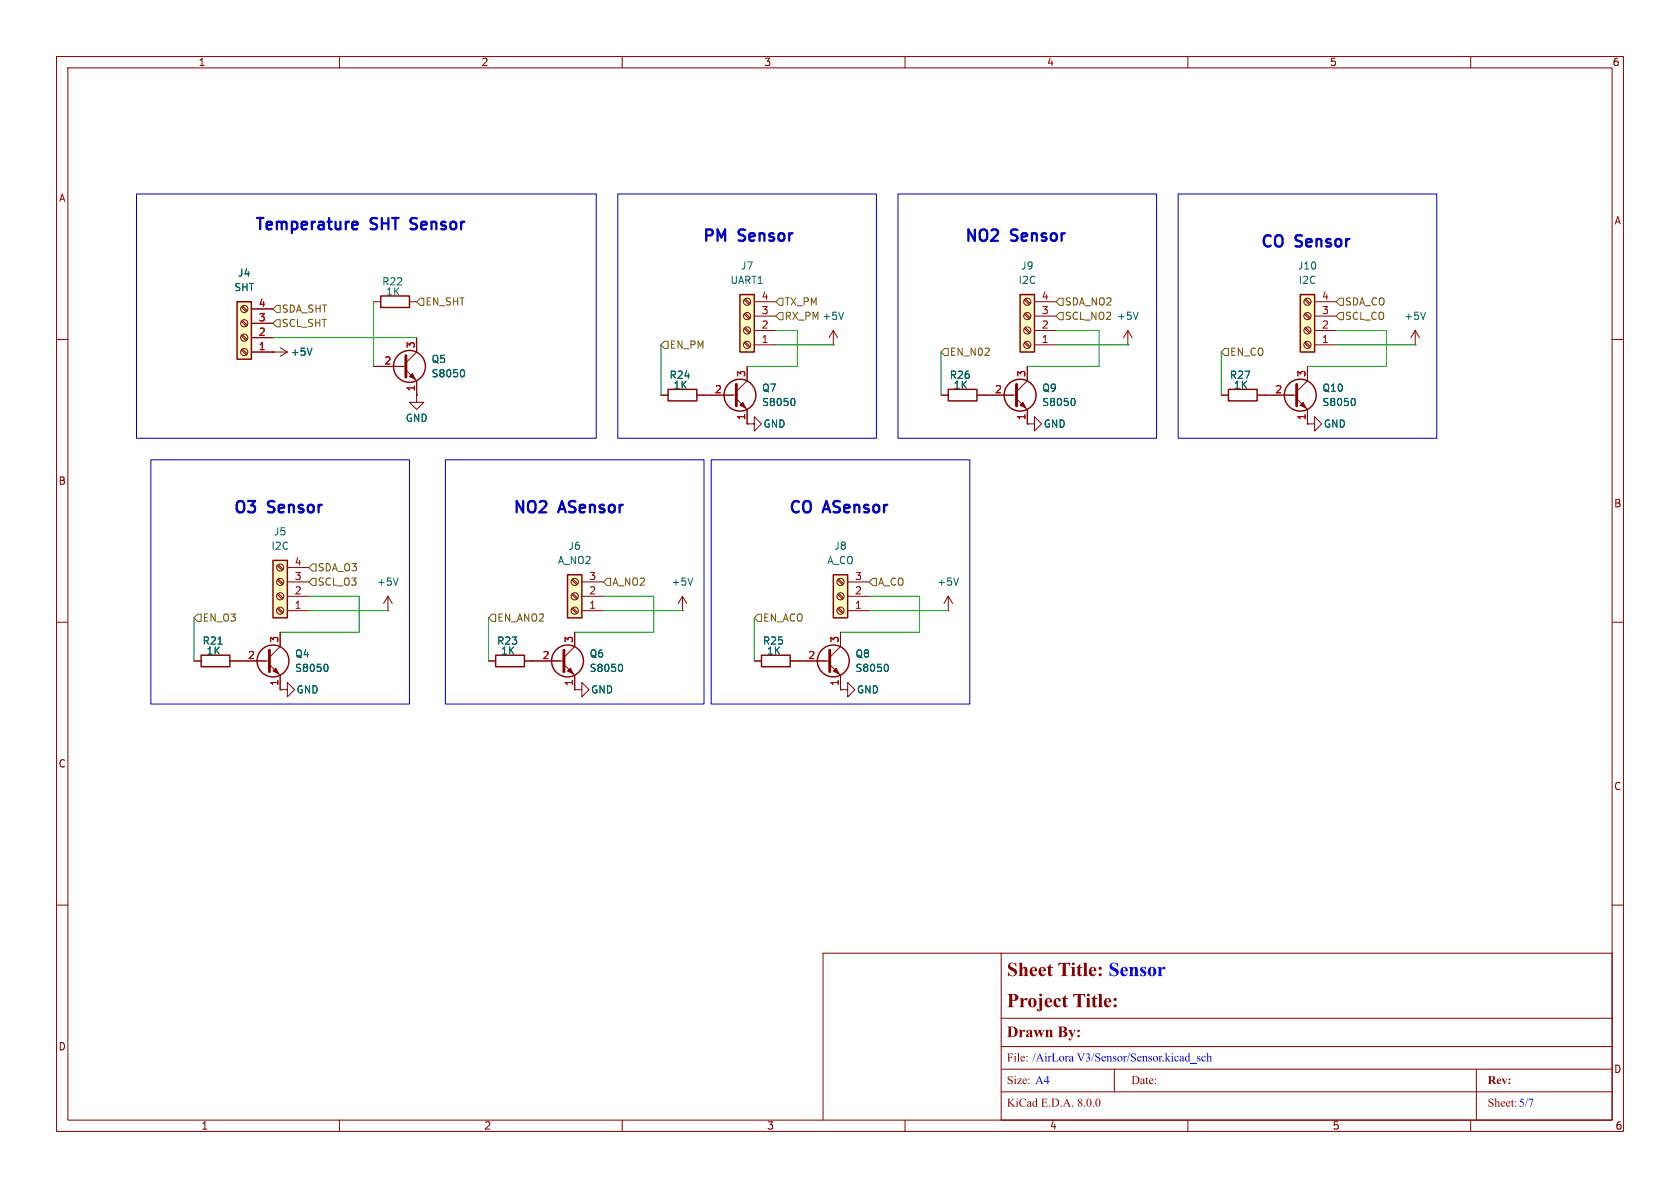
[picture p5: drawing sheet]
<svg xmlns="http://www.w3.org/2000/svg" width="297mm" height="210mm" viewBox="0 0 297 210" stroke-linecap="round" stroke-linejoin="round" font-family="sans-serif">
<g fill="none" stroke="#840000" stroke-width=".18">
<path d="M10 10h277v190h-277zM12 12h273v186h-273zM60 10v2M110 10v2M160 10v2M210 10v2M260 10v2M10 60h2M66 53.3h1.3M72.4 53.3h1.3M199.4 58.4l-.8 1.3M199.4 58.4v2.6"/>
<path d="M199.4 58.4l.8 1.3M285 60h2M48.3 62.2h.1M48.3 62.2h2.5M49.5 61.5l1.3 .7M50.8 62.2l-1.3 .8M166.4 69.9h1.2M172.7 69.9h7M179.7 70.5l1.9 1.9v2.5M181.6 74.9h1.3v-1.2l1.2 1.2-1.2 1.3v-1.3M181.6 74.9h.1M181.6 64.8v2.5l-1.9 1.9"/>
<path d="M199.4 61h.1M215.9 69.9h1.3M222.2 69.9h7M229.2 70.5l1.9 1.9v2.5M231.1 74.9h1.3v-1.2l1.3 1.2-1.3 1.3v-1.3M231.1 74.9h.1M231.1 64.8v2.5l-1.9 1.9M10 110h2M86.4 116.8h1.2M92.7 116.8h1.3M167.6 108h.1M167.6 105.4l-.7 1.3"/>
<path d="M167.6 105.4v2.6M167.6 105.4l.8 1.3M285 110h2M10 160h2M285 160h2M177 168.5h108v29.5h-108zM177 180h108M177 168.5h-31.5v29.5M60 198v2M110 198v2M160 198v2M177 193h108"/>
<path d="M177 189h108M177 185h108M197 189v4M210 198v2M260 198v2M261 189v9"/>
</g>
<g fill="none" stroke="#840000" stroke-width=".25">
<path d="M67.3 52.3h5.1v2.1h-5.1zM167.6 68.8h5.1v2.1h-5.1zM217.2 68.8h5v2.1h-5zM87.6 115.8h5.1v2.1h-5.1z"/>
<circle cx="180.3" cy="69.8" r="2.82"/>
<circle cx="229.9" cy="69.8" r="2.82"/>
</g>
<path d="M201.2 55.2l-.4 1.3M55.2 61.5l-.5 1.3M189.8 70.4a.79 .79 0 0 1 0 1.3M239.3 70.4a.79 .79 0 0 1 0 1.3M169.5 102.2l-.5 1.2" fill="none" stroke="#006464" stroke-width=".18"/>
<path d="M179.7 67.9v3.9M229.2 67.9v3.9" fill="none" stroke="#840000" stroke-width=".51"/>
<g fill="#840000" stroke="#840000" stroke-width=".18">
<path d="M180.3 71.6l.5-.5 .6 1z"/>
<path d="M229.9 71.6l.5-.5 .5 1z"/>
</g>
<path d="M130.8 52.1h2.5v10.1h-2.5z" fill="#ffffc2"/>
<g fill="none" stroke="#840000" stroke-width=".25">
<path d="M130.8 52.1h2.5v10.1h-2.5zM118.1 68.8h5.1v2.1h-5.1zM35.6 115.8h5v2.1h-5z"/>
<circle cx="48.3" cy="116.8" r="2.82"/>
</g>
<g fill="none" stroke="#840000" stroke-width=".18">
<path d="M131.6 53l.8 .8M131.6 55.5l.8 .9M131.6 58.1l.8 .8M131.7 52.8l.9 .9M131.7 55.4l.9 .8M131.7 57.9l.9 .9M133.3 58.4h3.9M133.3 55.9h3.9M133.3 53.3h3.9M147.3 58.4l-.7 1.3M147.3 58.4v2.6M147.3 58.4l.8 1.3"/>
<path d="M116.8 69.9h1.3M123.2 69.9h1.3M131.6 60.6l.8 .9M131.7 60.5l.9 .8M133.3 61h3.9M147.3 61h.1M34.3 116.8h1.3M40.6 116.8h7M47.6 117.5l1.9 1.9v2.5M49.5 111.8v2.5l-1.9 1.9M68.6 108h.1M68.6 105.4l-.8 1.3"/>
<path d="M68.6 105.4v2.6M68.6 105.4l.7 1.3M49.5 121.9h1.3v-1.2l1.3 1.2-1.3 1.3v-1.3M49.5 121.9h.1"/>
<circle cx="132.1" cy="53.3" r=".63"/>
<circle cx="132.1" cy="55.9" r=".63"/>
<circle cx="132.1" cy="58.4" r=".63"/>
<circle cx="132.1" cy="61" r=".63"/>
</g>
<path d="M149.1 55.2l-.4 1.3M38.5 113.9h.8M57.7 117.4a.79 .79 0 0 1 0 1.3M70.4 102.2l-.4 1.2" fill="none" stroke="#006464" stroke-width=".18"/>
<path d="M47.6 114.9v3.8" fill="none" stroke="#840000" stroke-width=".51"/>
<path d="M48.3 118.6l.5-.5 .5 1z" fill="#840000" stroke="#840000" stroke-width=".18"/>
<path d="M48.3 99.1h2.5v10.1h-2.5z" fill="#ffffc2"/>
<g fill="none" stroke="#840000" stroke-width=".25">
<path d="M48.3 99.1h2.5v10.1h-2.5z"/>
<circle cx="130.8" cy="69.8" r="2.82"/>
</g>
<g fill="none" stroke="#840000" stroke-width=".18">
<path d="M250.2 58.4l-.8 1.3M250.2 58.4v2.6M250.2 58.4l.8 1.3M124.5 69.9h5.7M130.2 70.5l1.9 1.9v2.5M132.1 74.9h1.2v-1.2l1.3 1.2-1.3 1.3v-1.3M132.1 74.9h.1M132.1 64.8v2.5l-1.9 1.9M250.2 61h.1M49 100l.9 .8M49.2 99.8l.9 .9M49 102.5l.9 .9"/>
<path d="M49 105.1l.9 .8M49 107.6l.9 .9M49.2 102.4l.9 .8M49.2 104.9l.9 .8M49.2 107.4l.9 .9M50.8 108h3.8M50.8 105.4h3.8M50.8 102.9h3.8M50.8 100.3h3.8"/>
<circle cx="49.5" cy="100.3" r=".63"/>
<circle cx="49.5" cy="105.4" r=".63"/>
<circle cx="49.5" cy="107.9" r=".63"/>
<circle cx="49.5" cy="102.9" r=".63"/>
</g>
<path d="M130.2 67.9v3.9" fill="none" stroke="#840000" stroke-width=".51"/>
<path d="M130.8 71.6l.5-.5 .5 1z" fill="#840000" stroke="#840000" stroke-width=".18"/>
<path d="M252 55.2l-.4 1.3M140.2 70.4a.79 .79 0 0 1 0 1.3" fill="none" stroke="#006464" stroke-width=".18"/>
<path d="M229.9 52.1h2.5v10.1h-2.5z" fill="#ffffc2"/>
<path d="M229.9 52.1h2.5v10.1h-2.5z" fill="none" stroke="#840000" stroke-width=".25"/>
<g fill="none" stroke="#840000" stroke-width=".18">
<path d="M230.6 53l.9 .8M230.6 55.5l.9 .9M230.6 58.1l.9 .8M230.8 52.8l.9 .9M230.8 55.4l.9 .8M230.8 57.9l.9 .9M232.4 58.4h3.8M232.4 55.9h3.8M232.4 53.3h3.8M230.6 60.6l.9 .9M230.8 60.5l.9 .8M232.4 61h3.8"/>
<circle cx="231.1" cy="55.9" r=".63"/>
<circle cx="231.1" cy="58.4" r=".63"/>
<circle cx="231.1" cy="53.3" r=".63"/>
<circle cx="231.1" cy="61" r=".63"/>
</g>
<path d="M41.9 53.3h2.5v10.2h-2.5z" fill="#ffffc2"/>
<g fill="none" stroke="#840000" stroke-width=".25">
<path d="M41.9 53.3h2.5v10.2h-2.5zM134.6 115.8h5.1v2.1h-5.1z"/>
<circle cx="72.4" cy="64.8" r="2.82"/>
</g>
<g fill="none" stroke="#840000" stroke-width=".18">
<path d="M42.7 54.3l.8 .8M42.7 56.8l.8 .9M42.7 59.4l.8 .8M42.8 54.1l.9 .8M42.8 56.6l.9 .9M42.8 59.2l.9 .8M44.4 59.7h3.9M44.4 57.2h3.9M44.4 54.6h3.9M73.7 59.7v2.5l-1.9 1.9M42.7 61.9l.8 .8M42.8 61.7l.9 .9"/>
<path d="M44.4 62.2h3.9M66 64.8h5.8M71.8 65.4l1.9 1.9v2.6M73.7 69.9v1.2h1.2l-1.2 1.3-1.3-1.3h1.3M73.7 69.9h.1M120.6 108h.1M120.6 105.4l-.7 1.3M120.6 105.4v2.6M120.6 105.4l.8 1.3M133.3 116.8h1.3M139.7 116.8h1.3M148.6 121.9h1.3v-1.2l1.2 1.2-1.2 1.3v-1.3"/>
<path d="M148.6 121.9h.1"/>
<circle cx="43.2" cy="54.6" r=".63"/>
<circle cx="43.2" cy="59.7" r=".63"/>
<circle cx="43.2" cy="57.1" r=".63"/>
<circle cx="43.2" cy="62.2" r=".63"/>
</g>
<path d="M71.8 62.9v3.8" fill="none" stroke="#840000" stroke-width=".51"/>
<path d="M72.4 66.5l.5-.5 .5 1.1z" fill="#840000" stroke="#840000" stroke-width=".18"/>
<path d="M81.8 65.3a.79 .79 0 0 1 0 1.3M122.5 102.2l-.5 1.2" fill="none" stroke="#006464" stroke-width=".18"/>
<path d="M147.3 101.6h2.6v7.6h-2.6z" fill="#ffffc2"/>
<path d="M147.3 101.6h2.6v7.6h-2.6z" fill="none" stroke="#840000" stroke-width=".25"/>
<g fill="none" stroke="#840000" stroke-width=".18">
<path d="M148.1 102.5l.8 .9M148.1 105.1l.8 .8M148.1 107.6l.8 .9M148.3 102.4l.8 .8M148.3 104.9l.8 .8M148.3 107.4l.8 .9M149.9 108h3.8M149.9 105.4h3.8M149.9 102.9h3.8"/>
<circle cx="148.6" cy="105.4" r=".63"/>
<circle cx="148.6" cy="102.9" r=".63"/>
<circle cx="148.6" cy="107.9" r=".63"/>
</g>
<path d="M180.3 52.1h2.6v10.1h-2.6z" fill="#ffffc2"/>
<g fill="none" stroke="#840000" stroke-width=".25">
<path d="M180.3 52.1h2.6v10.1h-2.6z"/>
<circle cx="100.3" cy="116.8" r="2.82"/>
<circle cx="147.3" cy="116.8" r="2.82"/>
</g>
<g fill="none" stroke="#840000" stroke-width=".18">
<path d="M181.1 53l.9 .8M181.1 55.5l.9 .9M181.1 58.1l.9 .8M181.3 52.8l.8 .9M181.3 55.4l.8 .8M181.3 57.9l.8 .9M182.9 58.4h3.8M182.9 55.9h3.8M182.9 53.3h3.8M181.1 60.6l.9 .9M181.3 60.5l.8 .8M182.9 61h3.8"/>
<path d="M94 116.8h5.7M99.7 117.5l1.9 1.9v2.5M101.6 111.8v2.5l-1.9 1.9M141 116.8h5.7M146.7 117.5l1.9 1.9v2.5M148.6 111.8v2.5l-1.9 1.9"/>
<circle cx="181.6" cy="53.3" r=".63"/>
<circle cx="181.6" cy="55.9" r=".63"/>
<circle cx="181.6" cy="58.4" r=".63"/>
<circle cx="181.6" cy="61" r=".63"/>
</g>
<path d="M99.7 114.9v3.8M146.7 114.9v3.8" fill="none" stroke="#840000" stroke-width=".51"/>
<g fill="#840000" stroke="#840000" stroke-width=".18">
<path d="M147.3 118.6l.5-.5 .5 1z"/>
<path d="M100.3 118.6l.5-.5 .5 1z"/>
</g>
<path d="M109.8 117.4a.79 .79 0 0 1 0 1.3M156.7 117.4a.79 .79 0 0 1 0 1.3" fill="none" stroke="#006464" stroke-width=".18"/>
<path d="M100.3 101.6h2.6v7.6h-2.6z" fill="#ffffc2"/>
<path d="M100.3 101.6h2.6v7.6h-2.6z" fill="none" stroke="#840000" stroke-width=".25"/>
<g fill="none" stroke="#840000" stroke-width=".18">
<path d="M44.4 59.7h3.9M44.4 57.2h3.9M44.4 54.6h3.9M73.7 59.7v2.5M44.4 62.2h3.9M48.3 62.2h.1M66 64.8h5.1M73.7 69.9h.1M73.7 67.3v2.6M116.8 69.9h1.3M123.2 69.9h6.3M132.1 74.9h.1"/>
<path d="M132.1 64.8v2.5M132.1 72.4v2.5M166.4 69.9h1.2M172.7 69.9h6.4M181.6 74.9h.1M181.6 64.8v2.5M181.6 72.4v2.5M215.9 69.9h1.3M222.2 69.9h6.4M231.1 74.9h.1M231.1 64.8v2.5M231.1 72.4v2.5"/>
<path d="M34.3 116.8h1.3M40.6 116.8h6.4M49.5 111.8v2.5M49.5 119.4v2.5M86.4 116.8h1.2M92.7 116.8h6.4M101.1 102.5l.9 .9M101.1 105.1l.9 .8M101.1 107.6l.9 .9M101.3 102.4l.8 .8M101.3 104.9l.8 .8M101.3 107.4l.8 .9"/>
<path d="M101.6 111.8v2.5M101.6 119.4v2.5M102.9 108h3.8M102.9 105.4h3.8M102.9 102.9h3.8M133.3 116.8h1.3M139.7 116.8h6.3M148.6 111.8v2.5M148.6 119.4v2.5M49.5 121.9h.1M101.6 121.9h1.3v-1.2l1.2 1.2-1.2 1.3v-1.3M101.6 121.9h.1"/>
<path d="M148.6 121.9h.1"/>
<circle cx="101.6" cy="105.4" r=".63"/>
<circle cx="101.6" cy="107.9" r=".63"/>
<circle cx="101.6" cy="102.9" r=".63"/>
</g>
<g fill="none" stroke="#725600" stroke-width=".18">
<path d="M48.9 54h.6v1.2h-.6l-.6-.6zM48.9 56.5h.6v1.3h-.6l-.6-.6zM74.3 52.7h.6v1.3h-.6l-.6-.7zM137.2 55.9l.6-.7h.6v1.3h-.6zM137.2 53.3l.6-.6h.6v1.3h-.6zM186.7 55.9l.6-.7h.7v1.3h-.7zM186.7 53.3l.6-.6h.7v1.3h-.7zM236.2 55.9l.7-.7h.6v1.3h-.6zM236.2 53.3l.7-.6h.6v1.3h-.6zM117.5 60.3h.6v1.3h-.6l-.7-.6zM166.4 62.2l.6-.6h.6v1.3h-.6zM215.9 62.2l.6-.6h.7v1.3h-.7z"/>
<path d="M55.2 99.7h.7v1.3h-.7l-.6-.7zM34.9 108.6h.7v1.3h-.7l-.6-.7zM55.2 102.2h.7v1.3h-.7l-.6-.6zM87 108.6h.6v1.3h-.6l-.6-.7zM107.3 102.2h.6v1.3h-.6l-.6-.6zM134 108.6h.6v1.3h-.6l-.7-.7zM154.3 102.2h.6v1.3h-.6l-.6-.6z"/>
</g>
<path d="M62.6 39.2l.5 .1 .1 .4-.9 .2M63.1 40.4l-.5 .1" fill="none" stroke="#0000c2" stroke-width=".4"/>
<path d="M24.1 34.3h81.3v43.2h-81.3zM109.2 34.3h45.7v43.2h-45.7zM158.7 34.3h45.8v43.2h-45.8zM208.3 34.3h45.7v43.2h-45.7zM26.7 81.3h45.7v43.2h-45.7zM78.7 81.3h45.8v43.2h-45.8zM125.7 81.3h45.7v43.2h-45.7z" fill="none" stroke="#0000c2" stroke-width=".18"/>
<g fill="none" stroke="#009600" stroke-width=".18">
<path d="M48.3 59.7h25.4M66 53.3v11.5M137.2 58.4h3.8v6.4h-8.9M186.7 58.4h7.6v6.4h-12.7M236.2 58.4h8.9v6.4h-14M116.8 61v8.9M137.2 61h10.1M166.4 62.2v7.7M186.7 61h12.7M215.9 62.2v7.7M236.2 61h14M34.3 109.2v7.6"/>
<path d="M54.6 105.4h8.9v6.4h-14M54.6 108h14M86.4 109.2v7.6M106.7 105.4h8.9v6.4h-14M106.7 108h13.9M133.3 109.2v7.6M153.7 105.4h8.9v6.4h-14M153.7 108h13.9"/>
</g>
<path d="M55.2 61.5l-.5 1.3M81.8 65.3a.79 .79 0 0 1 0 1.3M140.2 70.4a.79 .79 0 0 1 0 1.3M189.8 70.4a.79 .79 0 0 1 0 1.3M239.3 70.4a.79 .79 0 0 1 0 1.3M38.5 113.9h.8M57.7 117.4a.79 .79 0 0 1 0 1.3M109.8 117.4a.79 .79 0 0 1 0 1.3M156.7 117.4a.79 .79 0 0 1 0 1.3" fill="none" stroke="#006464" stroke-width=".18"/>
<g font-size="3.5" fill="#840000">
<text x="178" y="173.5">SheetTitle: Sensor</text>
<text x="178" y="179">ProjectTitle:</text>
</g>
<g font-size="2.8" fill="#0000c2">
<text x="44.8" y="41.2">Temperature</text>
<text x="65.5" y="41.2">SHT</text>
<text x="73.4" y="41.2">Sensor</text>
<text x="124" y="43.3">PM</text>
<text x="130.6" y="43.3">Sensor</text>
<text x="170.3" y="43.3">NO2</text>
<text x="178.7" y="43.3">Sensor</text>
<text x="222.6" y="44.3">CO</text>
<text x="229" y="44.3">Sensor</text>
<text x="41.1" y="91.3">O3</text>
<text x="47.4" y="91.3">Sensor</text>
<text x="90.5" y="91.3">NO2</text>
<text x="98.9" y="91.3">ASensor</text>
<text x="139.2" y="91.3">CO</text>
<text x="145.6" y="91.3">ASensor</text>
</g>
<text font-size="2.8" fill="#840000" x="178" y="184.1">DrawnBy:</text>
<g font-size="2.1" fill="#00f">
<text x="178" y="188.2">File: /AirLora V3/Sensor/Sensor.kicad_sch</text>
<text x="178" y="192.2">Size: A4</text>
<text x="263" y="196.2">Sheet:5/7</text>
</g>
<g font-size="2.1" fill="#840000">
<text x="178" y="196.2">KiCadE.D.A. 8.0.0</text>
<text x="200" y="192.2">Date:</text>
<text x="263" y="192.2">Rev:</text>
</g>
<g font-size="1.8" fill="#840000">
<text x="35" y="11.9">1</text>
<text x="85" y="11.9">2</text>
<text x="135" y="11.9">3</text>
<text x="185" y="11.9">4</text>
<text x="235" y="11.9">5</text>
<text x="285" y="11.9">6</text>
<text x="10.3" y="35.9">A</text>
<text x="285.3" y="39.9">A</text>
<text x="10.3" y="85.9">B</text>
<text x="285.3" y="89.9">B</text>
<text x="10.3" y="135.9">C</text>
<text x="285.3" y="139.9">C</text>
<text x="10.3" y="185.9">D</text>
<text x="285.3" y="189.9">D</text>
<text x="35.5" y="199.9">1</text>
<text x="85.5" y="199.9">2</text>
<text x="135.5" y="199.9">3</text>
<text x="185.5" y="199.9">4</text>
<text x="235.5" y="199.9">5</text>
<text x="285.5" y="199.9">6</text>
</g>
<g font-size="1.8" fill="#006464">
<text x="130.9" y="47.9">J7</text>
<text x="180.4" y="47.9">J9</text>
<text x="229.3" y="47.9">J10</text>
<text x="41.3" y="51.7">SHT</text>
<text x="42" y="49.1">J4</text>
<text x="67.5" y="50.6">R22</text>
<text x="68.2" y="52.4">1K</text>
<text x="129" y="50.4">UART1</text>
<text x="180" y="50.4">I2C</text>
<text x="229.5" y="50.4">I2C</text>
<text x="248.2" y="56.7">+5V</text>
<text x="51.3" y="63.1">+5V</text>
<text x="76.2" y="64.4">Q5</text>
<text x="76.2" y="66.9">S8050</text>
<text x="118.3" y="67.2">R24</text>
<text x="119" y="68.9">1K</text>
<text x="134.6" y="72">S8050</text>
<text x="134.6" y="69.4">Q7</text>
<text x="167.8" y="67.2">R26</text>
<text x="168.5" y="68.9">1K</text>
<text x="184.2" y="72">S8050</text>
<text x="184.2" y="69.4">Q9</text>
<text x="217.3" y="67.2">R27</text>
<text x="218" y="68.9">1K</text>
<text x="233.7" y="69.4">Q10</text>
<text x="233.7" y="72">S8050</text>
<text x="71.6" y="74.8">GND</text>
<text x="134.9" y="75.8">GND</text>
<text x="184.4" y="75.8">GND</text>
<text x="233.9" y="75.8">GND</text>
<text x="48.3" y="94.8">J5</text>
<text x="47.9" y="97.4">I2C</text>
<text x="98.5" y="99.9">A_NO2</text>
<text x="100.4" y="97.4">J6</text>
<text x="146.2" y="99.9">A_CO</text>
<text x="147.4" y="97.4">J8</text>
<text x="66.5" y="103.7">+5V</text>
<text x="118.6" y="103.7">+5V</text>
<text x="165.6" y="103.7">+5V</text>
<text x="35.7" y="114.1">R21</text>
<text x="36.4" y="115.9">1K</text>
<text x="52.1" y="119">S8050</text>
<text x="52.1" y="116.4">Q4</text>
<text x="87.8" y="114.1">R23</text>
<text x="88.5" y="115.9">1K</text>
<text x="104.1" y="119">S8050</text>
<text x="104.1" y="116.4">Q6</text>
<text x="134.8" y="114.1">R25</text>
<text x="135.5" y="115.9">1K</text>
<text x="151.1" y="119">S8050</text>
<text x="151.1" y="116.4">Q8</text>
<text x="52.3" y="122.8">GND</text>
<text x="104.4" y="122.8">GND</text>
<text x="151.4" y="122.8">GND</text>
</g>
<g font-size="1.8" fill="#a90000">
<text x="134.5" y="53.1">4</text>
<text x="184.1" y="53.1">4</text>
<text x="233.6" y="53.1">4</text>
<text x="45.6" y="59.4">2</text>
<text x="45.6" y="56.9">3</text>
<text x="45.6" y="54.4">4</text>
<text x="134.5" y="58.2">2</text>
<text x="134.5" y="55.6">3</text>
<text x="184.1" y="58.2">2</text>
<text x="184.1" y="55.6">3</text>
<text x="233.6" y="58.2">2</text>
<text x="233.6" y="55.6">3</text>
<text x="45.6" y="62">1</text>
<text x="67.9" y="64.5">2</text>
<text x="73.4" y="61.7" transform="rotate(-90 73.4 61.7)">3</text>
<text x="134.5" y="60.7">1</text>
<text x="184.1" y="60.7">1</text>
<text x="233.6" y="60.7">1</text>
<text x="73.4" y="69.3" transform="rotate(-90 73.4 69.3)">1</text>
<text x="126.3" y="69.6">2</text>
<text x="131.8" y="66.7" transform="rotate(-90 131.8 66.7)">3</text>
<text x="175.8" y="69.6">2</text>
<text x="181.4" y="66.7" transform="rotate(-90 181.4 66.7)">3</text>
<text x="225.4" y="69.6">2</text>
<text x="230.9" y="66.7" transform="rotate(-90 230.9 66.7)">3</text>
<text x="131.8" y="74.4" transform="rotate(-90 131.8 74.4)">1</text>
<text x="181.4" y="74.4" transform="rotate(-90 181.4 74.4)">1</text>
<text x="230.9" y="74.4" transform="rotate(-90 230.9 74.4)">1</text>
<text x="52" y="100.1">4</text>
<text x="52" y="107.7">1</text>
<text x="52" y="105.2">2</text>
<text x="52" y="102.6">3</text>
<text x="104.1" y="107.7">1</text>
<text x="104.1" y="105.2">2</text>
<text x="104.1" y="102.6">3</text>
<text x="151.1" y="107.7">1</text>
<text x="151.1" y="105.2">2</text>
<text x="151.1" y="102.6">3</text>
<text x="49.3" y="113.7" transform="rotate(-90 49.3 113.7)">3</text>
<text x="101.3" y="113.7" transform="rotate(-90 101.3 113.7)">3</text>
<text x="148.3" y="113.7" transform="rotate(-90 148.3 113.7)">3</text>
<text x="43.7" y="116.6">2</text>
<text x="95.8" y="116.6">2</text>
<text x="142.8" y="116.6">2</text>
<text x="49.3" y="121.4" transform="rotate(-90 49.3 121.4)">1</text>
<text x="101.3" y="121.4" transform="rotate(-90 101.3 121.4)">1</text>
<text x="148.3" y="121.4" transform="rotate(-90 148.3 121.4)">1</text>
</g>
<g font-size="1.8" fill="#725600">
<text x="49.7" y="55.5">SDA_SHT</text>
<text x="49.7" y="58">SCL_SHT</text>
<text x="75.1" y="54.2">EN_SHT</text>
<text x="138.6" y="56.7">RX_PM +5V</text>
<text x="138.6" y="54.2">TX_PM</text>
<text x="188.2" y="56.7">SCL_NO2 +5V</text>
<text x="188.2" y="54.2">SDA_NO2</text>
<text x="237.7" y="56.7">SCL_CO</text>
<text x="237.7" y="54.2">SDA_CO</text>
<text x="118.3" y="61.8">EN_PM</text>
<text x="167.8" y="63.1">EN_N02</text>
<text x="217.4" y="63.1">EN_CO</text>
<text x="56.1" y="101.2">SDA_O3</text>
<text x="56.1" y="103.7">SCL_O3</text>
<text x="108.1" y="103.7">A_NO2</text>
<text x="155.1" y="103.7">A_CO</text>
<text x="35.8" y="110.1">EN_O3</text>
<text x="87.8" y="110.1">EN_ANO2</text>
<text x="134.8" y="110.1">EN_ACO</text>
</g>
</svg>
